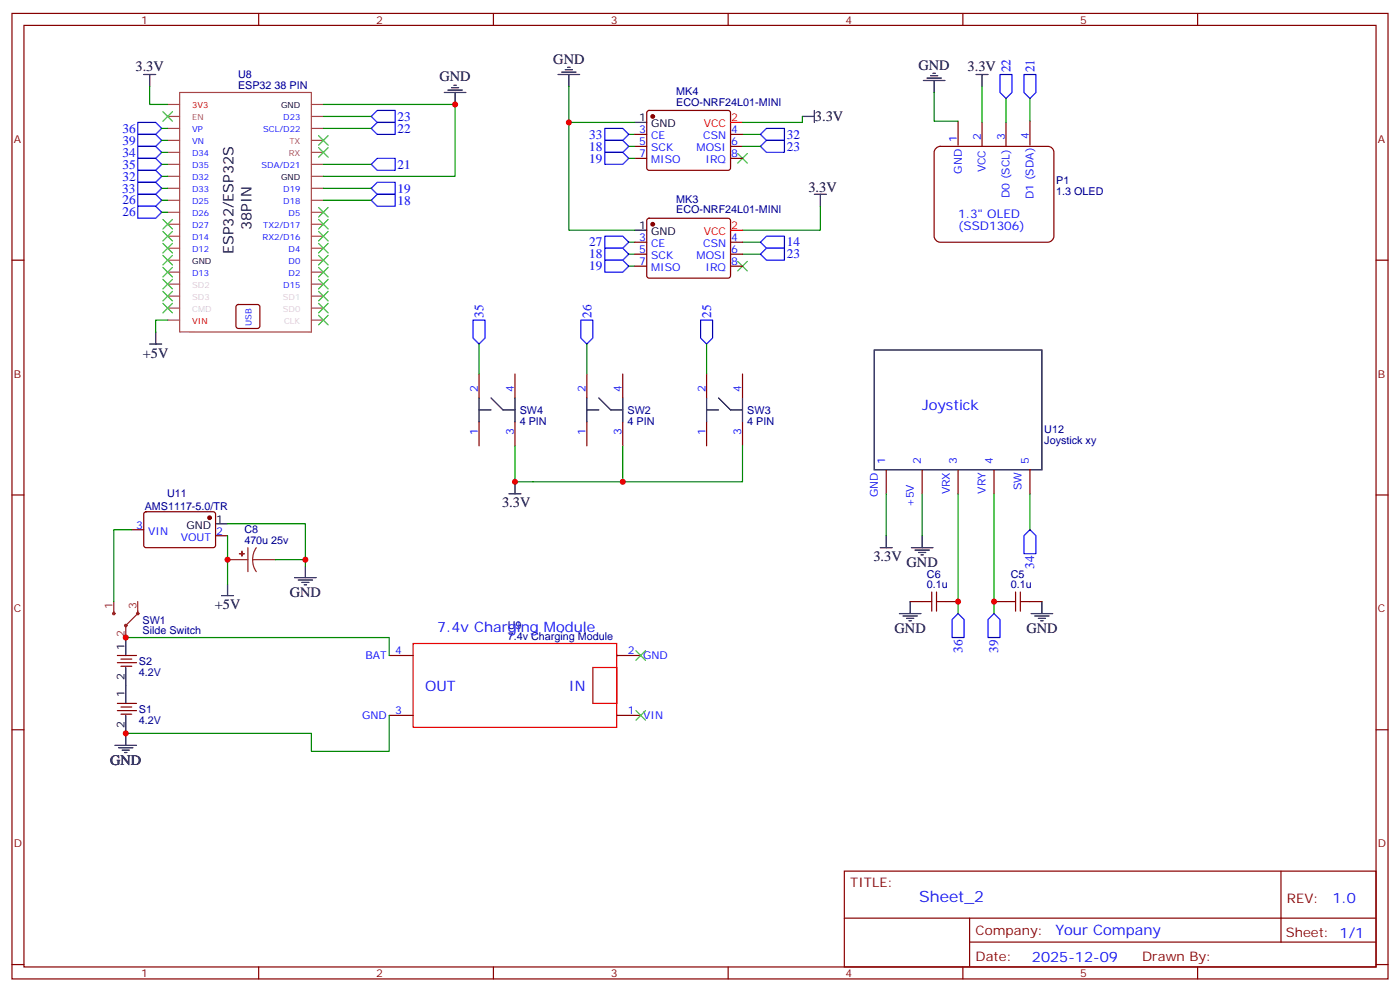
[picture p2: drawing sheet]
<svg xmlns="http://www.w3.org/2000/svg" width="412mm" height="292mm" viewBox="0 0 412 292" stroke-linecap="round" stroke-linejoin="round" font-family="sans-serif">
<g fill="none" stroke="#870000" stroke-width=".35">
<path d="M3.5 4h405.4v284.3h-405.4zM7.1 7.5h398.2v277.3h-398.2zM76.2 4v3.5M145.3 4v3.5M214.5 4v3.5M283.6 4v3.5M352.8 4v3.5M187 39.6h3.5M190.7 32.7l.5-.2h23.3l.5 .2 .2 .5-.1 16.5-.6 .5-23.6-.1-.4-.6v-16.3zM215.2 39.6h3.5M282.2 35.7v7.1M289.3 36.1v7"/>
<path d="M296.3 36.1v7M303.4 35.7v7.1M187 46.6h3.5M187 43.1h3.5M215.2 46.6h3.5M215.2 43.1h3.5M275.8 43.6l1.1-.5h31.8a1.76 1.76 0 0 1 1.7 1.8v24.7a1.89 1.89 0 0 1-1.7 1.7h-31.8a1.89 1.89 0 0 1-1.7-1.7v-24.7zM3.5 76.6h3.6M187 78.4h3.5M187 71.3h3.5M187 74.9h3.5M190.7 64.5l.5-.2h23.3l.5 .2 .2 .5-.1 16.5-.6 .4-23.6-.1-.4-.6v-16.2z"/>
<path d="M215.2 78.4h3.5M215.2 71.3h3.5M215.2 74.9h3.5M405.3 76.6h3.6M69.7 89.9l.5-.2h5.6l.5 .2 .3 .5v5.6l-.3 .5-.5 .2h-5.6l-.5-.2-.2-.5v-5.6zM141.1 110.1v7.1M151.7 110.1v7.1M172.9 110.1v7.1M183.4 110.1v7.1M208.1 110.1v7.1M218.7 110.1v7.1M141.1 124.2v7.1"/>
<path d="M151.7 124.2v7.1M172.9 124.2v7.1M183.4 124.2v7.1M208.1 124.2v7.1M218.7 124.2v7.1M261.1 138.4v7M271.6 138.4v7M282.2 138.4v7M292.8 138.4v7M303.4 138.4v7M3.5 145.8h3.6M38.8 156h3.5"/>
<path d="M42.6 150.9l.4-.2 20.1 .1 .4 .6-.1 9.5-.6 .4-20-.1-.5-.6v-9.2zM63.5 157.8h3.5M405.3 145.8h3.6M268.1 177.2h3.5M278.7 177.2h3.5M292.8 177.2h3.5M303.4 177.2h3.5M34.6 193h5.6M34.6 195.2h5.6M35.6 194.1h3.2M35.6 196.2h3.2M114.7 193h7"/>
<path d="M181.7 193h7M3.5 214.9h3.6M34.6 207.2h5.6M34.6 209.3h5.6M35.6 208.2h3.2M35.6 210.3h3.2M114.7 210.7h7M181.7 210.7h7M405.3 214.9h3.6M248.7 256.5h156.6v28.3h-156.6zM377.3 256.6v20.8M248.7 270.4h156.5"/>
<path d="M285.6 277.4h119.6M285.6 270.4v14.1M3.5 284.1h3.6M76.2 284.8v3.5M145.3 284.8v3.5M214.5 284.8v3.5M283.6 284.8v3.5M352.8 284.8v3.5M405.3 284.1h3.6"/>
</g>
<g fill="none" stroke="#a64a4a" stroke-width=".35">
<path d="M49.4 37.8h3.5M49.4 34.3h3.5M49.4 30.8h3.5M91.7 37.8h3.5M91.7 34.3h3.5M91.7 30.8h3.5M49.4 51.9h3.5M49.4 59h3.5M49.4 55.5h3.5M49.4 48.4h3.5M49.4 44.9h3.5M49.4 41.3h3.5"/>
<path d="M91.7 51.9h3.5M91.7 59h3.5M91.7 55.5h3.5M91.7 48.4h3.5M91.7 44.9h3.5M91.7 41.3h3.5M49.4 76.6h3.5M49.4 73.1h3.5M49.4 69.6h3.5M49.4 66h3.5M49.4 62.5h3.5M91.7 76.6h3.5"/>
<path d="M91.7 73.1h3.5M91.7 69.6h3.5M91.7 66h3.5M91.7 62.5h3.5M49.4 80.2h3.5M49.4 94.3h3.5M49.4 83.7h3.5M49.4 87.2h3.5M49.4 90.7h3.5M53.1 97.8h38.6v-70.6h-38.8v70.6M91.7 80.2h3.5M91.7 94.3h3.5"/>
<path d="M91.7 83.7h3.5M91.7 87.2h3.5M91.7 90.7h3.5"/>
</g>
<g fill="none" stroke="#000" stroke-width=".35">
<path d="M167.2 19.8h.7M42.3 21.9h3.6M44.1 21.9v3.6M130.9 27.2h6.3M131.9 26.5h4.3M133 25.8h2.1M133.7 25.1h.7M134.1 27.2v3.6M164.4 21.9h6.3M165.5 21.2h4.2M166.5 20.5h2.1M167.6 21.9v3.6"/>
<path d="M187 36.1h3.5M236.4 34.3h3.5M239.9 32.5v3.6M272 23.7h6.3M273 23h4.3M274.1 22.3h2.1M274.8 21.6h.7M275.2 23.7v3.5M287.5 21.9h3.5M289.3 21.9v3.6M239.9 57.2h3.5M241.7 57.2v3.5"/>
<path d="M187 67.8h3.5M45.9 97.8v3.5M44.1 101.3h3.5M141.1 117.2v7M144.6 117.2l3.6 3.5h3.5M151.7 117.2v7M172.9 117.2v7M176.4 117.2l3.5 3.5h3.5M183.4 117.2v7M208.1 117.2v7M211.7 117.2l3.5 3.5h3.5M218.7 117.2v7"/>
<path d="M257.5 103.1h49.4v35.3h-49.4zM141.1 120.7h3.5M172.9 120.7h3.5M208.1 120.7h3.6M63.5 154.2h3.5M149.9 145.4h3.6M151.7 141.9v3.5M261.1 157.8v3.5M271.6 157.8v3.5M65.3 175.4h3.5M67 171.9v3.5M86.8 170.1h6.3"/>
<path d="M87.8 170.8h4.3M88.9 171.5h2.1M89.6 172.2h.7M90 166.6v3.5M259.3 161.3h3.5M268.1 177.2v3.5M268.5 161.3h6.3M269.5 162h4.3M270.6 162.7h2.1M271.3 163.4h.7M306.9 177.2v3.5M37 187.7v5.3"/>
<path d="M37 196.6v10.6M264.9 180.7h6.4M266 181.4h4.2M267.1 182.1h2.1M267.8 182.8h.7M303.7 180.7h6.4M304.8 181.4h4.2M305.9 182.1h2.1M306.6 182.8h.7M33.9 219.5h6.3M37 210.7v8.8M34.9 220.2h4.3"/>
<path d="M36 220.9h2.1M36.7 221.6h.7"/>
</g>
<path d="M215.2 36.1h3.5M215.2 67.8h3.5M121.7 189.5h60v24.7h-60z" fill="none" stroke="#f00" stroke-width=".35"/>
<path d="M174.6 196.6h7.1v10.6h-7.1z" fill="none" stroke="#c00" stroke-width=".35"/>
<g fill="none" stroke="#008700" stroke-width=".35">
<path d="M44.1 25.5v5.3h5.3M47.6 37.8h1.8M95.2 30.8h38.9v21.1h-38.9M95.2 37.8h14.2M95.2 34.3h14.2M167.6 25.5v10.6M185.2 39.6h1.8M187 36.1h-19.4v31.7h19.4M218.7 39.6h5.3M236.4 34.3v1.8h-17.7M275.2 27.2v8.5h7M289.3 25.5v10.6"/>
<path d="M296.3 29v7.1M303.4 29v6.7M47.6 48.4h1.8M47.6 55.5h1.8M47.6 59h1.8M47.6 51.9h1.8M47.6 41.3h1.8M47.6 44.9h1.8M95.2 48.4h14.2M95.2 55.5h14.2M95.2 59h14.2M185.2 43.1h1.8"/>
<path d="M185.2 46.6h1.8M218.7 43.1h5.3M47.6 62.5h1.8M185.2 71.3h1.8M185.2 74.9h1.8M185.2 78.4h1.8M218.7 71.3h5.3M218.7 74.9h5.3M241.7 60.7v7.1h-23M49.4 94.3h-3.5v3.5M141.1 101.3v8.8M172.9 101.3v8.8"/>
<path d="M208.1 101.3v8.8M151.7 131.3v10.6h31.7v-10.6M218.7 131.3v10.6h-35.3M38.8 156h-5.3v21.2M67 154.2h23v12.4M67 157.8v14.1M261.1 145.4v12.4M271.6 145.4v12.4M282.2 145.4v35.3M292.8 145.4v35.3M303.4 145.4v10.6M81.1 164.8h8.9"/>
<path d="M37 187.7h77.7v5.3M114.7 210.7v10.6h-23v-5.3h-54.7"/>
</g>
<g fill="none" stroke="#3c3" stroke-width=".35">
<path d="M48 32.9l2.8 2.8M50.8 32.9l-2.8 2.8M93.8 39.9l2.9 2.9M96.7 39.9l-2.9 2.9M93.8 43.5l2.9 2.8M96.7 43.5l-2.9 2.8M217.3 45.2l2.8 2.8M220.1 45.2l-2.8 2.8M48 64.6l2.8 2.9M48 68.2l2.8 2.8M48 71.7l2.8 2.8M48 75.2l2.8 2.8"/>
<path d="M48 78.7l2.8 2.9M50.8 64.6l-2.8 2.9M50.8 68.2l-2.8 2.8M50.8 71.7l-2.8 2.8M50.8 75.2l-2.8 2.8M50.8 78.7l-2.8 2.9M93.8 78.7l2.9 2.9M93.8 75.2l2.9 2.8M93.8 71.7l2.9 2.8M93.8 68.2l2.9 2.8M93.8 64.6l2.9 2.9M93.8 61.1l2.9 2.8"/>
<path d="M96.7 78.7l-2.9 2.9M96.7 75.2l-2.9 2.8M96.7 71.7l-2.9 2.8M96.7 68.2l-2.9 2.8M96.7 64.6l-2.9 2.9M96.7 61.1l-2.9 2.8M217.3 77l2.8 2.8M220.1 77l-2.8 2.8M48 82.3l2.8 2.8M48 85.8l2.8 2.8M48 89.3l2.8 2.8M50.8 82.3l-2.8 2.8"/>
<path d="M50.8 85.8l-2.8 2.8M50.8 89.3l-2.8 2.8M93.8 92.9l2.9 2.8M93.8 89.3l2.9 2.8M93.8 85.8l2.9 2.8M93.8 82.3l2.9 2.8M96.7 92.9l-2.9 2.8M96.7 89.3l-2.9 2.8M96.7 85.8l-2.9 2.8M96.7 82.3l-2.9 2.8M187.3 191.6l2.8 2.9M190.1 191.6l-2.8 2.9"/>
<path d="M187.3 209.3l2.8 2.8M190.1 209.3l-2.8 2.8"/>
</g>
<g fill="none" stroke="#00f" stroke-width=".35">
<path d="M40.6 36.1h5.3l1.7 1.7-1.7 1.8h-5.3zM40.6 39.6h5.3l1.7 1.7-1.7 1.8h-5.3zM109.4 37.8l1.7-1.7h5.3v3.5h-5.3zM109.4 34.3l1.7-1.8h5.3v3.6h-5.3zM178.2 37.8h5.2l1.8 1.8-1.8 1.7h-5.2zM224 39.6l1.8-1.8h5.3v3.5h-5.3zM294.6 21.9h3.5v5.3l-1.8 1.8-1.7-1.8zM301.6 21.9h3.6v5.3l-1.8 1.8-1.8-1.8zM40.6 53.7h5.3l1.7 1.8-1.7 1.7h-5.3zM40.6 50.2h5.3l1.7 1.7-1.7 1.8h-5.3zM40.6 46.6h5.3l1.7 1.8-1.7 1.8h-5.3zM40.6 57.2h5.3l1.7 1.8-1.7 1.7h-5.3z"/>
<path d="M40.6 43.1h5.3l1.7 1.8-1.7 1.7h-5.3zM109.4 48.4l1.7-1.8h5.3v3.6h-5.3zM109.4 55.5l1.7-1.8h5.3v3.5h-5.3zM109.4 59l1.7-1.8h5.3v3.5h-5.3zM178.2 44.9h5.2l1.8 1.7-1.8 1.8h-5.2zM178.2 41.3h5.2l1.8 1.8-1.8 1.8h-5.2zM224 43.1l1.8-1.8h5.3v3.6h-5.3zM40.6 60.7h5.3l1.7 1.8-1.7 1.8h-5.3zM178.2 69.6h5.2l1.8 1.7-1.8 1.8h-5.2zM178.2 76.6h5.2l1.8 1.8-1.8 1.8h-5.2zM178.2 73.1h5.2l1.8 1.8-1.8 1.7h-5.2zM224 71.3l1.8-1.7h5.3v3.5h-5.3z"/>
<path d="M224 74.9l1.8-1.8h5.3v3.5h-5.3zM139.3 94.3h3.6v5.3l-1.8 1.7-1.8-1.7zM171.1 94.3h3.5v5.3l-1.7 1.7-1.8-1.7zM206.4 94.3h3.5v5.3l-1.8 1.7-1.7-1.7zM303.4 156l1.8 1.8v5.3h-3.6v-5.3zM282.2 180.7l1.8 1.8v5.2h-3.5v-5.2zM291 182.5l1.8-1.8 1.8 1.8v5.2h-3.6z"/>
</g>
<g fill="#870000" stroke="#870000" stroke-width=".35">
<circle cx="192.3" cy="66" r=".53"/>
<circle cx="192.3" cy="34.3" r=".53"/>
<circle cx="61.7" cy="152.5" r=".53"/>
</g>
<g fill="none" stroke="#8c2424" stroke-width=".35">
<path d="M33.5 177.2v3.5M40.6 177.2v3.5l-3.6 3.5v3.5M67 164.8h6M73 161.3v7M74.4 164.8l.3 1.9 .8 1.6M74.4 164.8h6.7M75.5 161.3l-.8 1.7-.3 1.8"/>
<circle cx="33.5" cy="180.7" r=".35"/>
<circle cx="37" cy="184.2" r=".35"/>
<circle cx="40.6" cy="180.7" r=".35"/>
</g>
<path d="M271.6 177.2h2.9M274.5 174.3v5.7M275.9 177.2h2.8M275.9 174.3v5.7M296.3 177.2h2.9M299.2 174.3v5.7M300.6 177.2h2.8M300.6 174.3v5.7" fill="none" stroke="#a10000" stroke-width=".35"/>
<g fill="#8c2424" stroke="#8c2424" stroke-width=".35">
<path d="M71.3 162.3v1.5z"/>
<path d="M70.6 163.1h1.4z"/>
</g>
<g fill="#c00">
<circle cx="37" cy="216" r=".88"/>
<circle cx="37" cy="187.7" r=".88"/>
<circle cx="183.4" cy="141.9" r=".88"/>
<circle cx="167.6" cy="36.1" r=".88"/>
<circle cx="151.7" cy="141.9" r=".88"/>
<circle cx="134.1" cy="30.8" r=".88"/>
<circle cx="292.8" cy="177.2" r=".88"/>
<circle cx="282.2" cy="177.2" r=".88"/>
<circle cx="67" cy="164.8" r=".88"/>
<circle cx="90" cy="164.8" r=".88"/>
</g>
<text font-size="4.6" fill="#00f" x="270.8" y="265.6">Sheet_2</text>
<g font-size="4.2">
<text x="39.9" y="20.8">3.3V</text>
<text x="129.5" y="24">GND</text>
<text x="163" y="18.7">GND</text>
<text x="270.6" y="20.5">GND</text>
<text x="285" y="20.8">3.3V</text>
<text x="240.1" y="35.7">3.3V</text>
<text x="238.1" y="56.5">3.3V</text>
<text x="74.1" y="67.8" transform="rotate(-90 74.1 67.8)">38PIN</text>
<text x="68.8" y="74.9" transform="rotate(-90 68.8 74.9)">ESP32/ESP32S</text>
<text x="42.1" y="105.3">+5V</text>
<text x="147.9" y="149.4">3.3V</text>
<text x="257.3" y="165.3">3.3V</text>
<text x="267.1" y="166.9">GND</text>
<text x="63.2" y="179.4">+5V</text>
<text x="85.4" y="175.8">GND</text>
<text x="263.5" y="186.3">GND</text>
<text x="302.3" y="186.3">GND</text>
<text x="32.5" y="225.1">GND</text>
</g>
<g font-size="4.2" fill="#00f">
<text x="271.6" y="120.7">Joystick</text>
<text x="128.8" y="186">7.4v Charging Module</text>
<text x="125.2" y="203.6">OUT</text>
<text x="167.6" y="203.6">IN</text>
<text x="392.5" y="265.8">1.0</text>
<text x="310.9" y="275.4">Your Company</text>
<text x="304" y="283.2">2025-12-09</text>
</g>
<g font-size="3.9" fill="#00f">
<text x="297.7" y="21.2" transform="rotate(-90 297.7 21.2)">22</text>
<text x="304.7" y="21.2" transform="rotate(-90 304.7 21.2)">21</text>
<text x="117.1" y="35.6">23</text>
<text x="36.1" y="39.1">36</text>
<text x="117.1" y="39.2">22</text>
<text x="173.6" y="40.8">33</text>
<text x="231.8" y="40.8">32</text>
<text x="36.1" y="42.6">39</text>
<text x="36.1" y="46.1">34</text>
<text x="173.6" y="47.9">19</text>
<text x="173.6" y="44.4">18</text>
<text x="231.8" y="44.4">23</text>
<text x="36.1" y="49.6">35</text>
<text x="36.1" y="53.3">32</text>
<text x="117.1" y="49.7">21</text>
<text x="36" y="56.7">33</text>
<text x="117.1" y="56.8">19</text>
<text x="36.1" y="63.7">26</text>
<text x="36.1" y="60.2">26</text>
<text x="117.1" y="60.3">18</text>
<text x="173.6" y="72.6">27</text>
<text x="173.6" y="76.1">18</text>
<text x="231.8" y="72.6">14</text>
<text x="231.8" y="76.1">23</text>
<text x="173.6" y="79.7">19</text>
<text x="142.4" y="93.6" transform="rotate(-90 142.4 93.6)">35</text>
<text x="174.2" y="93.6" transform="rotate(-90 174.2 93.6)">26</text>
<text x="209.5" y="93.6" transform="rotate(-90 209.5 93.6)">25</text>
<text x="304.7" y="167.5" transform="rotate(-90 304.7 167.5)">34</text>
<text x="283.5" y="192.2" transform="rotate(-90 283.5 192.2)">36</text>
<text x="294.1" y="192.2" transform="rotate(-90 294.1 192.2)">39</text>
</g>
<g font-size="3.9" fill="#800">
<text x="250.5" y="261.1">TITLE:</text>
<text x="379.1" y="265.8">REV:</text>
<text x="287.4" y="275.3">Company:</text>
<text x="378.7" y="275.9">Sheet: 1/1</text>
<text x="287.4" y="283">Date:</text>
<text x="336.4" y="283.1">Drawn By:</text>
</g>
<g font-size="3.5" fill="#00f">
<text x="282.2" y="64.3">1.3&quot; OLED</text>
<text x="282.2" y="67.8">(SSD1306)</text>
</g>
<g font-size="3.2" fill="#800">
<text x="41.6" y="6.9">1</text>
<text x="110.8" y="6.9">2</text>
<text x="179.9" y="6.9">3</text>
<text x="249.1" y="6.9">4</text>
<text x="318.2" y="6.9">5</text>
<text x="4.1" y="42.1">A</text>
<text x="405.9" y="42.1">A</text>
<text x="4.1" y="111.2">B</text>
<text x="405.9" y="111.2">B</text>
<text x="4.1" y="180.3">C</text>
<text x="405.9" y="180.3">C</text>
<text x="4.1" y="249.5">D</text>
<text x="405.9" y="249.5">D</text>
<text x="41.6" y="287.8">1</text>
<text x="110.8" y="287.8">2</text>
<text x="179.9" y="287.8">3</text>
<text x="249.1" y="287.8">4</text>
<text x="318.2" y="287.8">5</text>
</g>
<g font-size="3.2" fill="#000080">
<text x="70.1" y="23">U8</text>
<text x="70.1" y="26.2">ESP32 38 PIN</text>
<text x="199.2" y="28">MK4</text>
<text x="199.2" y="31.1">ECO-NRF24L01-MINI</text>
<text x="199.2" y="59.8">MK3</text>
<text x="311.1" y="57.4">1.3 OLED</text>
<text x="311.1" y="54.3">P1</text>
<text x="199.2" y="62.8">ECO-NRF24L01-MINI</text>
<text x="153.1" y="125">4 PIN</text>
<text x="153.1" y="121.9">SW4</text>
<text x="184.9" y="125">4 PIN</text>
<text x="184.9" y="121.9">SW2</text>
<text x="220.1" y="125">4 PIN</text>
<text x="220.1" y="121.9">SW3</text>
<text x="307.6" y="130.7">Joystick xy</text>
<text x="307.6" y="127.5">U12</text>
<text x="49.2" y="146.3">U11</text>
<text x="42.6" y="150.1">AMS1117-5.0/TR</text>
<text x="72" y="160.2">470u 25v</text>
<text x="72" y="157">C8</text>
<text x="273.1" y="173.3">0.1u</text>
<text x="273.1" y="170.1">C6</text>
<text x="297.8" y="173.3">0.1u</text>
<text x="297.8" y="170.1">C5</text>
<text x="42" y="183.7">SW1</text>
<text x="149.6" y="185.3">U9</text>
<text x="42" y="186.8">Silde Switch</text>
<text x="149.6" y="188.4">7.4v Charging Module</text>
<text x="40.9" y="195.9">S2</text>
<text x="40.9" y="199.1">4.2V</text>
<text x="40.9" y="213.2">4.2V</text>
<text x="40.9" y="210.1">S1</text>
</g>
<g font-size="3.2">
<text x="188.3" y="35.7">1</text>
<text x="191.8" y="37.5">GND</text>
<text x="188.3" y="67.5">1</text>
<text x="191.8" y="69.2">GND</text>
<text x="54.9" y="155.6">GND</text>
<text x="63.7" y="153.9">1</text>
<text x="36.7" y="191.3" transform="rotate(-90 36.7 191.3)">1</text>
<text x="36.7" y="200.3" transform="rotate(-90 36.7 200.3)">2</text>
<text x="36.7" y="205.4" transform="rotate(-90 36.7 205.4)">1</text>
<text x="36.7" y="214.5" transform="rotate(-90 36.7 214.5)">2</text>
</g>
<g font-size="3.2" fill="#f00">
<text x="215.4" y="35.7">2</text>
<text x="207.3" y="37.5">VCC</text>
<text x="207.3" y="69.2">VCC</text>
<text x="215.4" y="67.5">2</text>
</g>
<g font-size="3.2" fill="#00f">
<text x="188.3" y="39.2">3</text>
<text x="191.8" y="41">CE</text>
<text x="207.1" y="41">CSN</text>
<text x="215.4" y="39.2">4</text>
<text x="281.9" y="41.7" transform="rotate(-90 281.9 41.7)">1</text>
<text x="288.9" y="41.3" transform="rotate(-90 288.9 41.3)">2</text>
<text x="296" y="41.3" transform="rotate(-90 296 41.3)">3</text>
<text x="303" y="41" transform="rotate(-90 303 41)">4</text>
<text x="188.3" y="42.8">5</text>
<text x="188.3" y="46.3">7</text>
<text x="191.8" y="44.5">SCK</text>
<text x="205.2" y="44.5">MOSI</text>
<text x="215.4" y="46.3">8</text>
<text x="215.4" y="42.8">6</text>
<text x="191.8" y="48">MISO</text>
<text x="207.8" y="48">IRQ</text>
<text x="283.3" y="51.1" transform="rotate(-90 283.3 51.1)">GND</text>
<text x="290.3" y="50.8" transform="rotate(-90 290.3 50.8)">VCC</text>
<text x="297.4" y="58.4" transform="rotate(-90 297.4 58.4)">D0 (SCL)</text>
<text x="304.4" y="58.7" transform="rotate(-90 304.4 58.7)">D1 (SDA)</text>
<text x="188.3" y="71">3</text>
<text x="215.4" y="71">4</text>
<text x="188.3" y="74.5">5</text>
<text x="191.8" y="72.7">CE</text>
<text x="191.8" y="76.3">SCK</text>
<text x="205.2" y="76.3">MOSI</text>
<text x="207.1" y="72.7">CSN</text>
<text x="215.4" y="74.5">6</text>
<text x="188.3" y="78">7</text>
<text x="191.8" y="79.8">MISO</text>
<text x="207.8" y="79.8">IRQ</text>
<text x="215.4" y="78">8</text>
<text x="140.8" y="115.4" transform="rotate(-90 140.8 115.4)">2</text>
<text x="151.3" y="115.4" transform="rotate(-90 151.3 115.4)">4</text>
<text x="172.5" y="115.4" transform="rotate(-90 172.5 115.4)">2</text>
<text x="183.1" y="115.4" transform="rotate(-90 183.1 115.4)">4</text>
<text x="207.8" y="115.4" transform="rotate(-90 207.8 115.4)">2</text>
<text x="218.4" y="115.4" transform="rotate(-90 218.4 115.4)">4</text>
<text x="140.8" y="128" transform="rotate(-90 140.8 128)">1</text>
<text x="151.3" y="128" transform="rotate(-90 151.3 128)">3</text>
<text x="172.5" y="128" transform="rotate(-90 172.5 128)">1</text>
<text x="183.1" y="128" transform="rotate(-90 183.1 128)">3</text>
<text x="207.8" y="128" transform="rotate(-90 207.8 128)">1</text>
<text x="218.4" y="128" transform="rotate(-90 218.4 128)">3</text>
<text x="260.7" y="136.6" transform="rotate(-90 260.7 136.6)">1</text>
<text x="271.3" y="136.6" transform="rotate(-90 271.3 136.6)">2</text>
<text x="281.9" y="136.6" transform="rotate(-90 281.9 136.6)">3</text>
<text x="292.5" y="136.6" transform="rotate(-90 292.5 136.6)">4</text>
<text x="303" y="136.6" transform="rotate(-90 303 136.6)">5</text>
<text x="258.6" y="146.3" transform="rotate(-90 258.6 146.3)">GND</text>
<text x="269.2" y="149.4" transform="rotate(-90 269.2 149.4)">+5V</text>
<text x="279.8" y="145.6" transform="rotate(-90 279.8 145.6)">VRX</text>
<text x="290.3" y="145.4" transform="rotate(-90 290.3 145.4)">VRY</text>
<text x="300.9" y="144.4" transform="rotate(-90 300.9 144.4)">SW</text>
<text x="40.1" y="155.6">3</text>
<text x="43.6" y="157.4">VIN</text>
<text x="53.3" y="159.2">VOUT</text>
<text x="63.7" y="157.4">2</text>
<text x="107.6" y="194.1">BAT</text>
<text x="116.4" y="192.7">4</text>
<text x="185" y="192.7">2</text>
<text x="189.4" y="194.1">GND</text>
<text x="106.7" y="211.7">GND</text>
<text x="116.4" y="210.3">3</text>
<text x="185" y="210.3">1</text>
<text x="189.4" y="211.7">VIN</text>
</g>
<g font-size="3.2" fill="#8d2323">
<text x="33.2" y="179.3" transform="rotate(-90 33.2 179.3)">1</text>
<text x="40.2" y="179.3" transform="rotate(-90 40.2 179.3)">3</text>
<text x="36.7" y="187.6" transform="rotate(-90 36.7 187.6)">2</text>
</g>
<g font-size="2.5" fill="#a54b4b">
<text x="56.6" y="35.3">EN</text>
<text x="85.1" y="45.9">RX</text>
<text x="85.3" y="42.4">TX</text>
</g>
<g font-size="2.5" fill="#f00">
<text x="56.6" y="31.8">3V3</text>
<text x="56.6" y="95.3">VIN</text>
</g>
<g font-size="2.5">
<text x="82.8" y="31.8">GND</text>
<text x="82.8" y="53">GND</text>
<text x="56.6" y="77.7">GND</text>
</g>
<g font-size="2.5" fill="#00f">
<text x="83.4" y="35.3">D23</text>
<text x="56.6" y="38.9">VP</text>
<text x="77.5" y="38.9">SCL/D22</text>
<text x="56.6" y="45.9">D34</text>
<text x="56.6" y="42.4">VN</text>
<text x="56.6" y="53">D32</text>
<text x="56.6" y="49.4">D35</text>
<text x="77" y="49.4">SDA/D21</text>
<text x="56.6" y="56.5">D33</text>
<text x="83.4" y="56.5">D19</text>
<text x="56.6" y="63.6">D26</text>
<text x="56.6" y="60">D25</text>
<text x="83.4" y="60">D18</text>
<text x="85" y="63.6">D5</text>
<text x="56.6" y="70.6">D14</text>
<text x="56.6" y="67.1">D27</text>
<text x="77.3" y="70.6">RX2/D16</text>
<text x="77.5" y="67.1">TX2/D17</text>
<text x="56.6" y="74.1">D12</text>
<text x="85" y="77.7">D0</text>
<text x="85" y="74.1">D4</text>
<text x="56.6" y="81.2">D13</text>
<text x="85" y="81.2">D2</text>
<text x="83.4" y="84.7">D15</text>
<text x="74.1" y="96" transform="rotate(-90 74.1 96)">USB</text>
</g>
<text font-size="2.5" fill="#ccc" x="56.6" y="84.7">SD2</text>
</svg>
